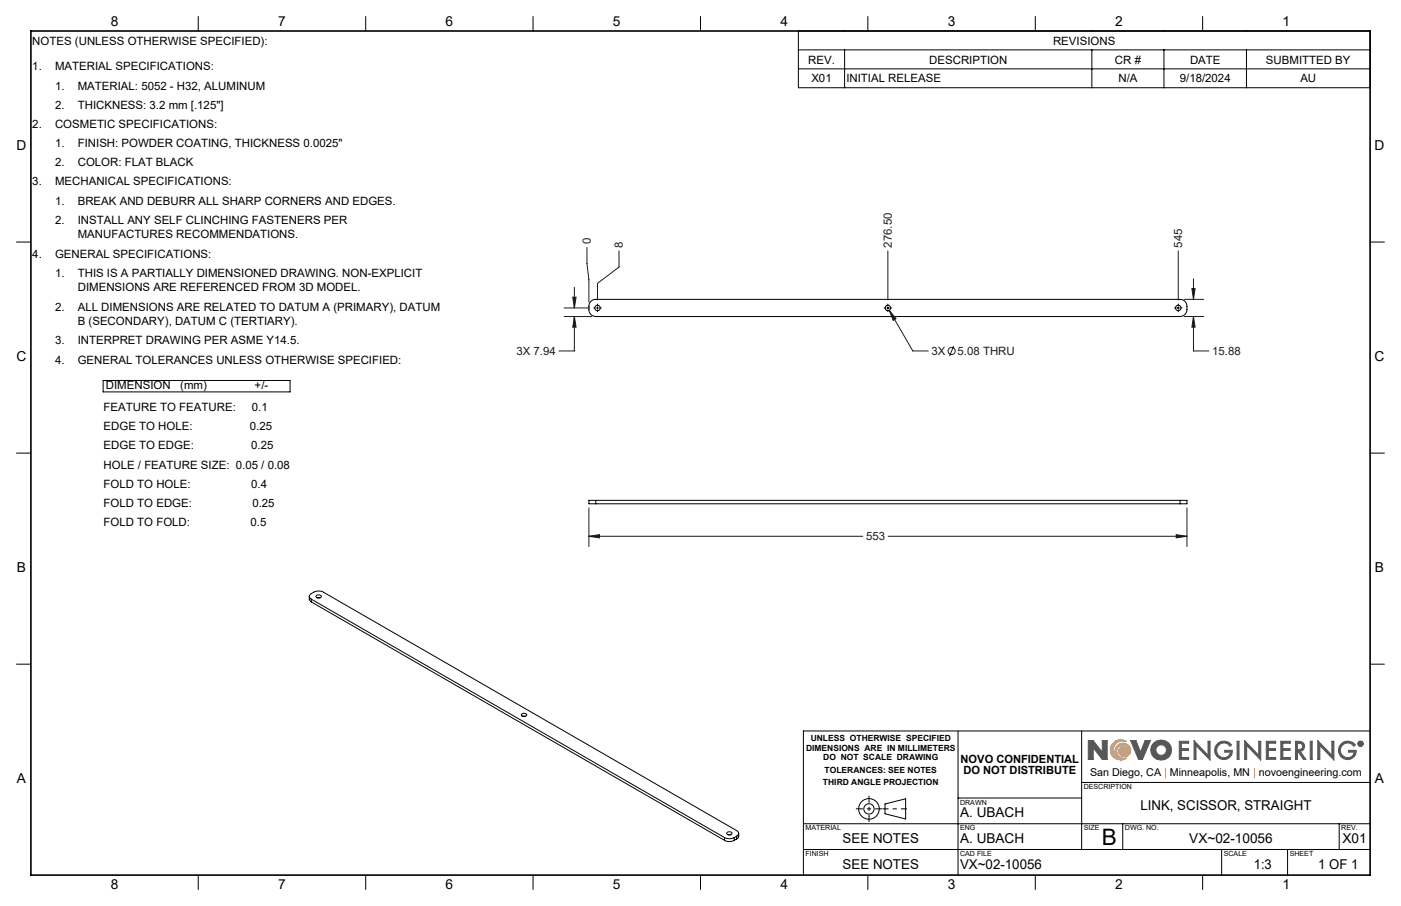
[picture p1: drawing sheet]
<svg xmlns="http://www.w3.org/2000/svg" width="432mm" height="279mm" viewBox="0 0 432 279" stroke-linecap="round" stroke-linejoin="round" font-family="sans-serif">
<g fill="none" stroke="#000" stroke-width=".31">
<path d="M61.1 5.1v4.5M112.7 5.1v4.5M164.3 5.1v4.5M215.9 5.1v4.5M267.5 5.1v4.5M319.1 5.1v4.5M370.7 5.1v4.5M5.1 74.6h4.4M422.3 74.6h4.4M182.1 92.9l.7-.4 .8-.2h180.1a2.36 2.36 0 0 1 2.1 3.2 2.17 2.17 0 0 1-2.1 2.1h-180.1a2.36 2.36 0 0 1-2.1-3.2l.1-.8zM5.1 139.7h4.4M422.3 139.7h4.4"/>
<path d="M183.6 154.3h-2.1v1.1h2.1M183.6 154.3v1.1M183.6 154.3h180.1M183.6 155.4h180.1M363.7 154.3h2.1v1.1h-2.1M363.7 154.3v1.1M95.3 183.9l.1 1.1 .6 .6M96 184.8a.91 .91 0 0 1-.7-.9 .91 .91 0 0 1 .7-.8 3.4 3.4 0 0 1 3.7-.5l127.3 73.6a.91 .91 0 0 1 .7 .8 .91 .91 0 0 1-.7 .9M96 184.8l127.3 73.5M96 184.8v.8M96 185.6l127.3 73.6M97.4 183.7a.87 .87 0 0 1 .9-.3 .87 .87 0 0 1 .7 .7 .85 .85 0 0 1-.9 .4 .85 .85 0 0 1-.7-.8z"/>
<path d="M97.8 184.4h.8M5.1 204.8h4.4M422.3 204.8h4.4M160.7 220.3a.87 .87 0 0 1 .9-.3 .87 .87 0 0 1 .7 .7 .87 .87 0 0 1-.9 .3 .87 .87 0 0 1-.7-.7zM161.1 220.9h.8M295.3 225.4v44.5M333.4 225.4v36.6M422.3 225.4h-174.7v44.5M223.3 258.3a3.4 3.4 0 0 0 3 0M223.3 259.2a3.1 3.1 0 0 0 3 0M223.3 258.3v.9M224 256.8a.85 .85 0 0 1 .9-.3 .85 .85 0 0 1 .7 .7 .85 .85 0 0 1-.9 .3 .85 .85 0 0 1-.7-.7z"/>
<path d="M224.4 257.4h.8M226.3 258.3v.9M227 257.9l-.7 .4M227 257.9v.8M227 258.7l-.7 .5M227.7 257l-.1 1.1-.6 .6M247.6 254h174.7M272.8 247.9l6.3-1.6v6.3l-6.3-1.6zM295.3 246.1h38.1M333.4 241.3h88.9M346 254v8M412.7 254v8"/>
<path d="M61.1 269.9v4.4M112.7 269.9v4.4M164.3 269.9v4.4M215.9 269.9v4.4M247.6 262h174.7M267.5 269.9v4.4M319.1 269.9v4.4M370.7 269.9v4.4M376.5 262v7.9M396.8 262v7.9"/>
<circle cx="184.2" cy="95" r=".85"/>
<circle cx="273.7" cy="95" r=".85"/>
<circle cx="363.2" cy="95" r=".85"/>
<circle cx="267.8" cy="249.5" r="1.59"/>
<circle cx="267.8" cy="249.5" r="3.2"/>
</g>
<path d="M342.7 229.6a3.1 3.1 0 0 1 4.5-.9 2.82 2.82 0 0 0-3.9 1.7 2.82 2.82 0 0 0 2.3 3.6 2.45 2.45 0 0 1-1.1-4.2 2.45 2.45 0 0 1 4 1.5 1.88 1.88 0 0 1-1.9 2.1 1.88 1.88 0 0 1-1.8-2.2l.6-.7a1.82 1.82 0 0 1 2.4 1.5 1.89 1.89 0 0 0-2.6-2 1.89 1.89 0 0 0-.3 3.3l1.5 .6 .8-.1a3.2 3.2 0 0 1-4-.2 3.2 3.2 0 0 1-.5-4z" fill="none" stroke="#f78d2a" stroke-width=".31"/>
<g fill="none" stroke="#555759" stroke-width=".31">
<path d="M336.9 230.6v3.6h-1.5v-5.8h1.5l2.8 3.6M336.9 230.6h.1M337 230.6l2.7 3.6h1.5v-5.8h-1.5v3.6M339.7 232h.1M348.5 228.4h1.6l1.4 3.6 1.4-3.6h1.7l-2.5 5.8h-1.2zM363.5 228.6h2.9v.6h-2.3v1.7h2.2v.5h-2.2v2.2h2.3v.6h-2.9zM368 228.4l4.3 4.5v-4.3h.7v5.8l-4.4-4.5v4.3h-.6zM375.4 229.2a2.89 2.89 0 0 1 4.2 .5l-.5 .5a2.26 2.26 0 0 0-3.2-.7 2.26 2.26 0 0 0-.5 3.2 2.26 2.26 0 0 0 3.3 .4l.5-1.1h-1.7v-.6h2.3a2.78 2.78 0 0 1-4 2.5 2.78 2.78 0 0 1-.4-4.7zM381.3 228.6h.6v5.6h-.6zM383.6 228.4l4.3 4.5v-4.3h.7v5.8l-4.4-4.5v4.3h-.6zM390.3 228.6h2.9v.6h-2.3v1.7h2.2v.5h-2.2v2.2h2.3v.6h-2.9zM394.8 228.6h2.9v.6h-2.3v1.7h2.2v.5h-2.2v2.2h2.3v.6h-2.9z"/>
<path d="M399.3 228.6a2.74 2.74 0 0 1 2.6 .8l.2 .8-.3 .9-1.1 .6 1.8 2.5h-.8l-1.7-2.5h-.1v2.5h-.6zM399.9 229.2l1.1 .1a1.02 1.02 0 0 1 0 1.7l-1.1 .2zM403.8 228.6h.6v5.6h-.6zM406.2 228.4l4.3 4.5v-4.3h.6v5.8l-4.3-4.5v4.3h-.6zM413.6 229.2a2.89 2.89 0 0 1 4.2 .5l-.5 .5a2.25 2.25 0 0 0-3.3-.7 2.25 2.25 0 0 0-.2 3.4 2.25 2.25 0 0 0 3.4-.3l.1-.6h-1.6v-.6h2.3a2.79 2.79 0 0 1-4 2.5 2.79 2.79 0 0 1-.4-4.7zM419 228.9l.6 .1-.1 .4 .2 .4-.4-.4-.3 .4zM419.2 229l.3 .2-.3 .1z"/>
<circle cx="357.9" cy="231.3" r="1.64"/>
<circle cx="357.9" cy="231.3" r="3.2"/>
<circle cx="419.3" cy="229.4" r=".85"/>
<circle cx="419.3" cy="229.4" r=".71"/>
</g>
<path d="M279.5 249.4h-7.5" fill="none" stroke="#000" stroke-width=".31" stroke-dasharray="15.2 1.3 1.3 1.3" stroke-dashoffset="13.4" stroke-linecap="butt"/>
<path d="M263.8 249.4h8.1M267.8 245.4v8.1" fill="none" stroke="#000" stroke-width=".31" stroke-dasharray="15.2 1.3 1.3 1.3" stroke-dashoffset="13.1" stroke-linecap="butt"/>
<path d="M9.5 9.6h412.8v260.3h-412.8z" fill="none" stroke="#000" stroke-width=".5"/>
<path d="M343 229.1a3.2 3.2 0 0 1 4.2-.4 2.82 2.82 0 0 0-3.9 1.7 2.82 2.82 0 0 0 2.3 3.6 2.43 2.43 0 0 1-1.9-2.8 2.43 2.43 0 0 1 2.7-2 2.43 2.43 0 0 1 2.1 2.7 1.82 1.82 0 0 1-2.5 1.5 1.82 1.82 0 0 1-.9-2.7 1.73 1.73 0 0 1 2.7 1.3 1.9 1.9 0 0 0-2.6-2 1.9 1.9 0 0 0-.3 3.3l.8 .5h1.5a3.2 3.2 0 0 1-4.2-.4 3.2 3.2 0 0 1 0-4.3z" fill-rule="evenodd" fill="#f78d2a"/>
<path d="M335.4 228.4v5.8h1.5v-3.6l2.8 3.6h1.5v-5.8h-1.5v3.6l-2.8-3.6zM348.5 228.4l2.4 5.8h1.2l2.5-5.8h-1.7l-1.4 3.6-1.4-3.6zM355.6 229.1a3.1 3.1 0 0 0 .2 4.6 3.1 3.1 0 0 0 4.6-.6 3.1 3.1 0 0 0-1-4.5l-1.8-.4-1 .3zM356.2 231.3a1.65 1.65 0 0 1 3.3 0 1.65 1.65 0 0 1-3.3 0zM363.5 228.6v5.6h2.9v-.6h-2.3v-2.2h2.2v-.5h-2.2v-1.7h2.3v-.6zM368 228.4v5.8h.6v-4.3l4.4 4.5v-5.8h-.7v4.3zM375.2 229.3a2.79 2.79 0 0 0 .7 4.7 2.79 2.79 0 0 0 3.9-2.6h-2.3v.6h1.7a2.16 2.16 0 0 1-3 1.4 2.16 2.16 0 0 1-.9-3.2 2.22 2.22 0 0 1 3.8 0l.5-.5a2.92 2.92 0 0 0-4.4-.4zM381.3 228.6v5.6h.6v-5.6zM383.6 228.4v5.8h.6v-4.3l4.4 4.5v-5.8h-.7v4.3zM390.3 228.6v5.6h2.9v-.6h-2.3v-2.2h2.2v-.5h-2.2v-1.7h2.3v-.6zM394.8 228.6v5.6h2.9v-.6h-2.3v-2.2h2.2v-.5h-2.2v-1.7h2.3v-.6zM399.3 228.6v5.6h.6v-2.5l1.8 2.5h.8l-1.8-2.5 1.1-.6 .3-1.3a1.6 1.6 0 0 0-2.1-1.2zM399.9 229.2l1.3 .3 .3 .4-.3 1-1.3 .3zM403.8 228.6v5.6h.6v-5.6zM406.2 228.4v5.8h.6v-4.3l4.3 4.5v-5.8h-.6v4.3zM413.3 229.4a2.79 2.79 0 0 0 .9 4.6 2.79 2.79 0 0 0 3.8-2.6h-2.3v.6h1.6a2.18 2.18 0 0 1-3.2 1.3 2.18 2.18 0 0 1-.4-3.5 2.22 2.22 0 0 1 3.6 .4l.5-.5a2.89 2.89 0 0 0-4.5-.3zM419 228.9v.9h.2v-.4l.5 .4-.2-.4 .2-.4zM419.2 229l.3 .2-.3 .1zM418.5 229.4a.85 .85 0 0 0 1.7 0 .85 .85 0 0 0-1.7 0zM418.6 229.4a.71 .71 0 0 1 1.4 0 .71 .71 0 0 1-1.4 0z" fill-rule="evenodd" fill="#555759"/>
<g fill="none" stroke="#191924" stroke-width=".31">
<path d="M180.9 76.3v5l.6 5v6.9M190.8 77.4v5l-6.7 5v5.1M273.6 77.4v15.1M363.1 77.4v15.1M173.8 97.6h8.6M173.8 95h7.9M176.5 91.7h1.1l-.6 3.3zM177 97.6l.6 3.3h-1.1zM177 97.6v10.6h-4.7M177 88.6v6.4M274.1 95.7l2.1 2.6-.9 .5zM274.1 95.7l7.2 12.5h4.8"/>
<path d="M365 92.3h6M365 97.6h6M367.3 89h1l-.5 3.3zM367.8 97.6l.5 3.3h-1zM367.8 97.6v10.6h4.8M367.8 86v6.3M293.9 106.7l-1.2 3.1M181.5 156.6v12M365.8 156.6v12M181.5 165.4l3.3-.5v1zM181.5 165.4h84.4M273.8 165.4h92"/>
<path d="M362.5 164.9l3.3 .5-3.3 .5z"/>
<circle cx="293.3" cy="108.2" r="1.1"/>
</g>
<g fill="none" stroke="#000" stroke-width=".31">
<path d="M246.1 9.6h176.2v17.5h-176.2zM246.1 15.4h176.2M260.3 15.4v11.7M336.5 15.4v11.7M358.7 15.4v11.7M384.2 15.4v11.7M246.1 21.2h176.2M183 95h.5M183.8 95h.7M184.1 93.8v.5M184.1 94.6v.7M184.1 95.6v.5"/>
<path d="M184.8 95h.5M272.5 95h.5M273.3 95h.7M273.6 93.8v.5M273.6 94.6v.7M273.6 95.6v.5M274.3 95h.5M362 95h.5M362.8 95h.7M363.1 93.8v.5M363.1 94.6v.7M363.1 95.6v.5"/>
<path d="M363.8 95h.5M31.8 117.3h57.6v3.6h-57.6z"/>
</g>
<path d="M181.5 165.4l3.3-.5v1zM362.5 164.9l3.3 .5-3.3 .5zM367.3 89h1l-.5 3.3zM367.8 97.6l.5 3.3h-1zM274.1 95.7l1.2 3.1 .9-.5zM176.5 91.7h1.1l-.6 3.3zM177 97.6l.6 3.3h-1.1z" fill="#191924"/>
<text font-size="7" x="339.5" y="260.5">B</text>
<g font-size="4.2">
<text x="34.1" y="8.1">8</text>
<text x="85.7" y="8.1">7</text>
<text x="137.3" y="8.1">6</text>
<text x="188.9" y="8.1">5</text>
<text x="240.5" y="8.1">4</text>
<text x="292.1" y="8.1">3</text>
<text x="343.7" y="8.1">2</text>
<text x="395.3" y="8.1">1</text>
<text x="5.1" y="46.4">D</text>
<text x="423.7" y="46.4">D</text>
<text x="5.1" y="111.4">C</text>
<text x="423.7" y="111.4">C</text>
<text x="5.2" y="176.5">B</text>
<text x="423.8" y="176.5">B</text>
<text x="5.2" y="241.6">A</text>
<text x="423.8" y="241.6">A</text>
<text x="351.5" y="249.9">LINK, SCISSOR, STRAIGHT</text>
<text x="295.9" y="252">A. UBACH</text>
<text x="259.7" y="260">SEE NOTES</text>
<text x="295.9" y="260">A. UBACH</text>
<text x="366.5" y="260">VX~02-10056</text>
<text x="413.8" y="260">X01</text>
<text x="259.7" y="267.9">SEE NOTES</text>
<text x="295.9" y="267.9">VX~02-10056</text>
<text x="386.5" y="267.9">1:3</text>
<text x="406.3" y="267.9">1 OF 1</text>
<text x="34.1" y="274.2">8</text>
<text x="85.7" y="274.2">7</text>
<text x="137.3" y="274.2">6</text>
<text x="188.9" y="274.2">5</text>
<text x="240.5" y="274.2">4</text>
<text x="292.1" y="274.2">3</text>
<text x="343.7" y="274.2">2</text>
<text x="395.3" y="274.2">1</text>
</g>
<g font-size="3.5">
<text x="10" y="13.8">NOTES (UNLESS OTHERWISE SPECIFIED):</text>
<text x="324.6" y="13.8">REVISIONS</text>
<text x="10" y="21.7">1.</text>
<text x="17" y="21.7">MATERIAL SPECIFICATIONS:</text>
<text x="249.1" y="19.6">REV.</text>
<text x="286.4" y="19.6">DESCRIPTION</text>
<text x="343.6" y="19.6">CR #</text>
<text x="366.8" y="19.6">DATE</text>
<text x="390.2" y="19.6">SUBMITTED BY</text>
<text x="17" y="27.6">1.</text>
<text x="24" y="27.6">MATERIAL: 5052 - H32, ALUMINUM</text>
<text x="250.1" y="25.4">X01</text>
<text x="260.9" y="25.4">INITIAL RELEASE</text>
<text x="344.7" y="25.4">N/A</text>
<text x="363.6" y="25.4">9/18/2024</text>
<text x="400.8" y="25.4">AU</text>
<text x="17" y="33.6">2.</text>
<text x="24" y="33.6">THICKNESS: 3.2 mm [.125&quot;]</text>
<text x="10" y="39.5">2.</text>
<text x="17" y="39.5">COSMETIC SPECIFICATIONS:</text>
<text x="17" y="45.4">1.</text>
<text x="24" y="45.4">FINISH: POWDER COATING, THICKNESS 0.0025&quot;</text>
<text x="17" y="51.3">2.</text>
<text x="24" y="51.3">COLOR: FLAT BLACK</text>
<text x="10" y="57.2">3.</text>
<text x="17" y="57.2">MECHANICAL SPECIFICATIONS:</text>
<text x="17" y="63.1">1.</text>
<text x="24" y="63.1">BREAK AND DEBURR ALL SHARP CORNERS AND EDGES.</text>
<text x="17" y="69">2.</text>
<text x="24" y="69">INSTALL ANY SELF CLINCHING FASTENERS PER</text>
<text x="24" y="73.5">MANUFACTURES RECOMMENDATIONS.</text>
<text x="10" y="79.4">4.</text>
<text x="17" y="79.4">GENERAL SPECIFICATIONS:</text>
<text x="17" y="85.4">1.</text>
<text x="24" y="85.4">THIS IS A PARTIALLY DIMENSIONED DRAWING. NON-EXPLICIT</text>
<text x="24" y="89.9">DIMENSIONS ARE REFERENCED FROM 3D MODEL.</text>
<text x="17" y="95.8">2.</text>
<text x="24" y="95.8">ALL DIMENSIONS ARE RELATED TO DATUM A (PRIMARY), DATUM</text>
<text x="24" y="100.3">B (SECONDARY), DATUM C (TERTIARY).</text>
<text x="17" y="106.2">3.</text>
<text x="24" y="106.2">INTERPRET DRAWING PER ASME Y14.5.</text>
<text x="17" y="112.1">4.</text>
<text x="24" y="112.1">GENERAL TOLERANCES UNLESS OTHERWISE SPECIFIED:</text>
<text x="32.6" y="120">DIMENSION</text>
<text x="55.6" y="120">(mm)</text>
<text x="78.5" y="120">+/-</text>
<text x="31.9" y="126.8">FEATURE TO FEATURE:</text>
<text x="77.6" y="126.8">0.1</text>
<text x="31.9" y="132.7">EDGE TO HOLE:</text>
<text x="77" y="132.7">0.25</text>
<text x="31.9" y="138.6">EDGE TO EDGE:</text>
<text x="77.4" y="138.6">0.25</text>
<text x="31.9" y="144.5">HOLE / FEATURE SIZE: 0.05 / 0.08</text>
<text x="31.9" y="150.4">FOLD TO HOLE:</text>
<text x="77.4" y="150.4">0.4</text>
<text x="31.9" y="156.3">FOLD TO EDGE:</text>
<text x="77.8" y="156.3">0.25</text>
<text x="31.9" y="162.2">FOLD TO FOLD:</text>
<text x="77.2" y="162.2">0.5</text>
<text x="296.1" y="235.2">NOVO CONFIDENTIAL</text>
<text x="296.9" y="238.7">DO NOT DISTRIBUTE</text>
</g>
<g font-size="3.5" fill="#191924">
<text x="182.1" y="75.3" transform="rotate(-90 182.1 75.3)">0</text>
<text x="192" y="76.4" transform="rotate(-90 192 76.4)">8</text>
<text x="274.9" y="76.4" transform="rotate(-90 274.9 76.4)">276.50</text>
<text x="364.4" y="76.4" transform="rotate(-90 364.4 76.4)">545</text>
<text x="159.2" y="109.4">3X 7.94</text>
<text x="287.1" y="109.4">3X</text>
<text x="295.1" y="109.4">5.08 THRU</text>
<text x="373.6" y="109.4">15.88</text>
<text x="266.9" y="166.5">553</text>
</g>
<text font-size="3.3" x="336" y="239.4">San Diego, CA | Minneapolis, MN | novoengineering.com</text>
<g font-size="2.6">
<text x="248.4" y="231.5">DIMENSIONS ARE IN MILLIMETERS</text>
<text x="249.9" y="228.6">UNLESS OTHERWISE SPECIFIED</text>
<text x="253.7" y="234.4">DO NOT SCALE DRAWING</text>
<text x="254.2" y="238.5">TOLERANCES: SEE NOTES</text>
<text x="253.7" y="242.1">THIRD ANGLE PROJECTION</text>
</g>
<g font-size="2.2">
<text x="334" y="243.4">DESCRIPTION</text>
<text x="295.9" y="248.2">DRAWN</text>
<text x="248.3" y="256.1">MATERIAL</text>
<text x="295.9" y="256.1">ENG</text>
<text x="334" y="256.1">SIZE</text>
<text x="346.7" y="256.1">DWG. NO.</text>
<text x="413.4" y="256.1">REV.</text>
<text x="248.3" y="264">FINISH</text>
<text x="295.9" y="264">CAD FILE</text>
<text x="377.2" y="264">SCALE</text>
<text x="397.5" y="264">SHEET</text>
</g>
</svg>
